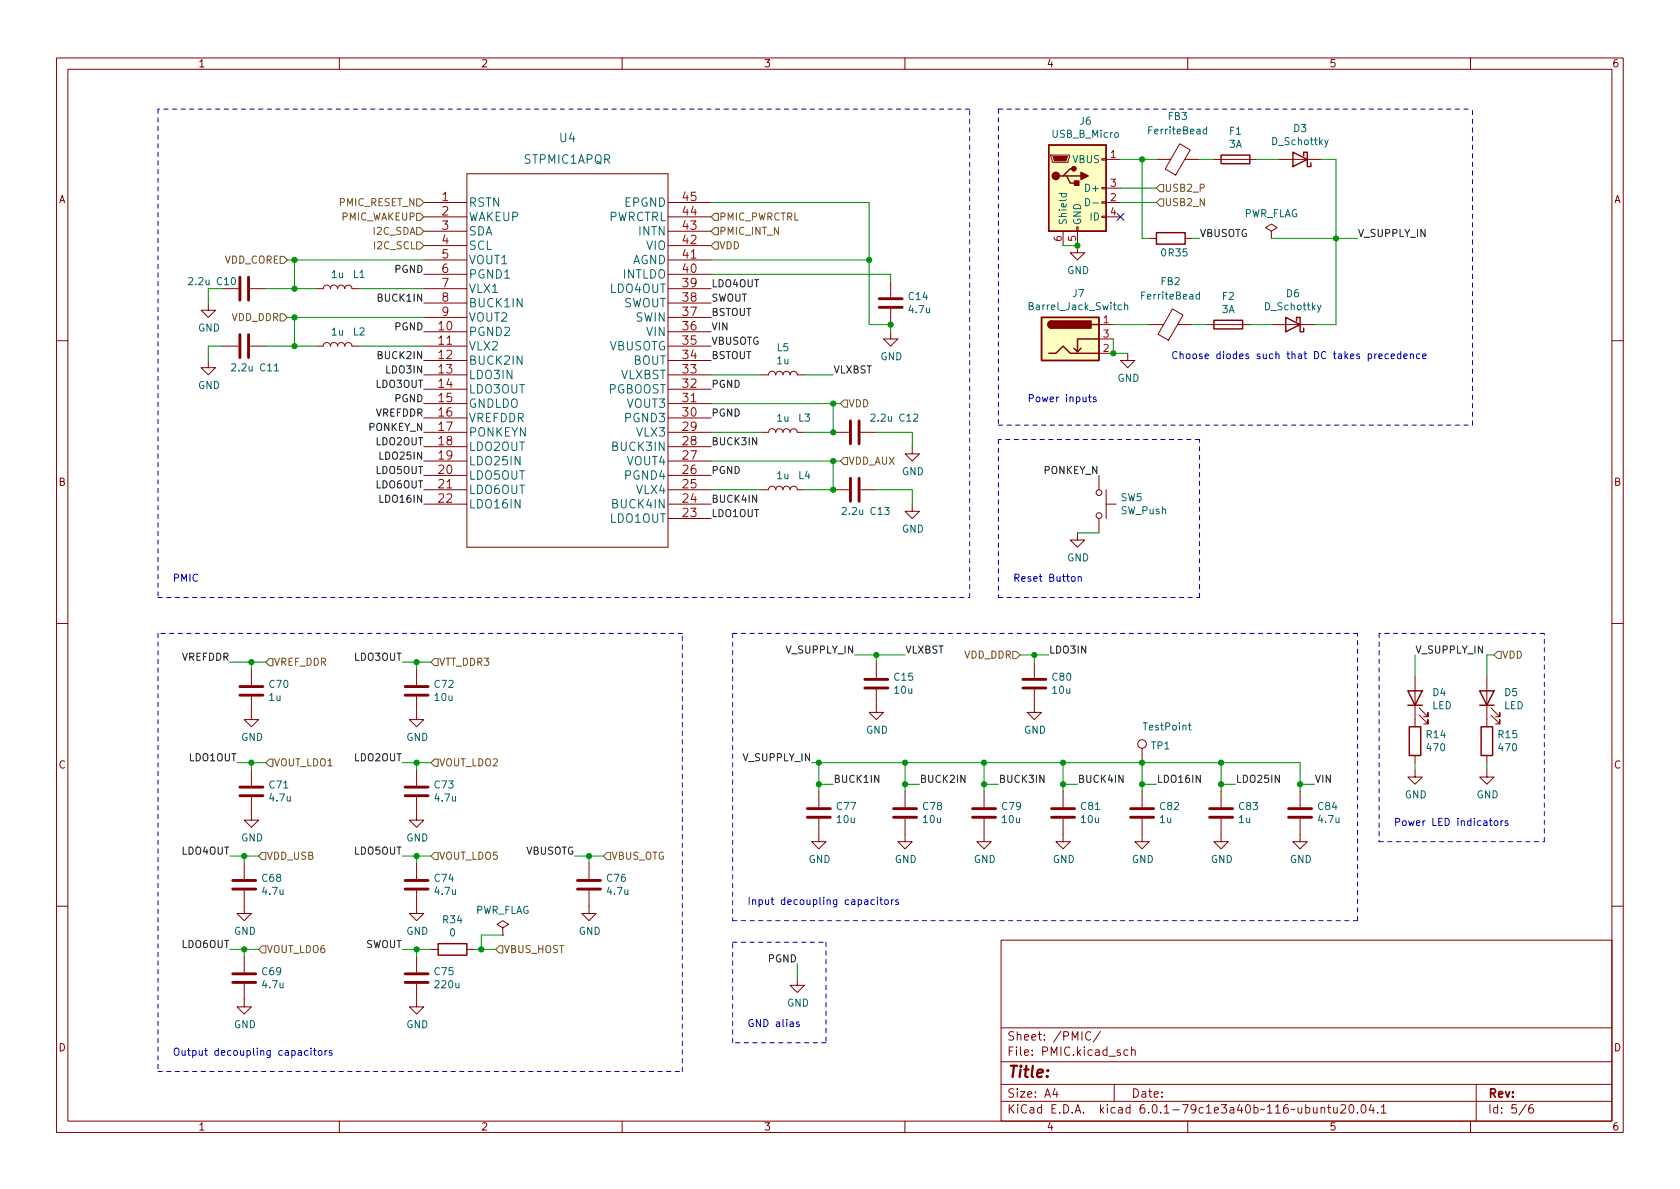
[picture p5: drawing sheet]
<svg xmlns="http://www.w3.org/2000/svg" width="297mm" height="210mm" viewBox="0 0 297 210" stroke-linecap="round" stroke-linejoin="round" font-family="sans-serif">
<g fill="none" stroke="#840000" stroke-width=".18">
<path d="M10 10.2h277v190.1h-277zM12 12.2h273v186.1h-273zM60 10.2v2M110 10.2v2M160 10.2v2M210 10.2v2M260 10.2v2M74.9 35.8h7.6M74.9 38.3h7.6M82.5 30.7h35.6v66.1h-35.6zM118.1 35.8h7.6M118.1 38.3h7.6"/>
<path d="M185.8 27.4h3.3v.3l-.3 1h-2.7zM194.8 38.2h.8v.3h-.8zM194.8 35.7h.8v.2h-.8zM194.8 33.1h.8v.3h-.8zM194.8 28.1h.8v.2h-.8zM195.6 35.8h2.5M195.6 38.3h2.5M195.6 28.2h2.5M195.6 33.3h2.5M204.5 28.2h2.5M208.6 25.4l1.8 1.1-2.5 4.5-1.9-1.1zM209.5 28.2h2.6"/>
<path d="M214.6 28.2h7.6M226.1 28.2h7.6M36.8 53.6v1.3h1.3l-1.3 1.2-1.2-1.2h1.2M44.2 51h2.8M55.9 51h1.2a.64 .64 0 0 1 .7-.6 .64 .64 0 0 1 .6 .6 .64 .64 0 0 1 .7-.6 .64 .64 0 0 1 .6 .6 .64 .64 0 0 1 .6-.6 .64 .64 0 0 1 .7 .6 .64 .64 0 0 1 .6-.6 .64 .64 0 0 1 .6 .6h1.3M74.9 58.7h7.6M74.9 40.9h7.6M74.9 56.1h7.6M74.9 53.6h7.6M74.9 51h7.6M74.9 43.4h7.6M74.9 48.5h7.6"/>
<path d="M74.9 46h7.6M118.1 58.7h7.6M118.1 40.9h7.6M118.1 56.1h7.6M118.1 53.6h7.6M118.1 51h7.6M118.1 43.4h7.6M118.1 48.5h7.6M118.1 46h7.6M157.5 58.7v1.2h1.2l-1.2 1.3-1.3-1.3h1.3M157.5 49.8v2.8M157.5 54.6v2.8"/>
<path d="M188 40.9v2.5M190.4 40.1h.2v.8h-.2zM190.5 40.9v3.8h1.3l-1.3 1.3-1.3-1.3h1.3M194.3 57.4h2.5M194.3 59.9h2.5M203.2 42.2h1.3M203.2 57.4h2.5M207.3 54.6l1.9 1.1-2.6 4.5-1.9-1.1zM208.2 57.4h2.6M209.5 42.2h1.3M213.4 57.4h7.6M224.8 40.9l1-.6-1-.7-1 .7 1 .6v1.3"/>
<path d="M224.8 42.2h.1M224.8 57.4h7.6M10 60.2h2M36.8 63.7v1.3h1.3l-1.3 1.3-1.2-1.3h1.2M39.4 61.2h2.8M44.2 61.2h2.8M55.9 61.2h1.2a.64 .64 0 0 1 .7-.6 .64 .64 0 0 1 .6 .6 .64 .64 0 0 1 .7-.6 .64 .64 0 0 1 .6 .6 .64 .64 0 0 1 .6-.6 .64 .64 0 0 1 .7 .6 .64 .64 0 0 1 .6-.6 .64 .64 0 0 1 .6 .6h1.3M74.9 61.2h7.6M74.9 63.7h7.6M74.9 66.3h7.6M74.9 68.8h7.6M74.9 71.4h7.6"/>
<path d="M74.9 73.9h7.6M74.9 76.4h7.6M74.9 79h7.6M118.1 61.2h7.6M118.1 63.7h7.6M118.1 66.3h7.6M118.1 68.8h7.6M118.1 71.4h7.6M118.1 73.9h7.6M118.1 76.4h7.6M118.1 79h7.6M134.6 66.3h1.3a.64 .64 0 0 1 .6-.6 .64 .64 0 0 1 .7 .6 .64 .64 0 0 1 .6-.6 .64 .64 0 0 1 .6 .6 .64 .64 0 0 1 .7-.6 .64 .64 0 0 1 .6 .6 .64 .64 0 0 1 .6-.6 .64 .64 0 0 1 .7 .6h1.2"/>
<path d="M134.6 76.4h1.3M135.9 76.4a.64 .64 0 0 1 .6-.6 .64 .64 0 0 1 .7 .6 .64 .64 0 0 1 .6-.6 .64 .64 0 0 1 .6 .6 .64 .64 0 0 1 .7-.6 .64 .64 0 0 1 .6 .6 .64 .64 0 0 1 .6-.6 .64 .64 0 0 1 .7 .6M141 76.4h1.2M147.3 76.4h2.8M152.1 76.4h2.8M161.3 79v1.3h1.3l-1.3 1.2-1.3-1.2h1.3M194.3 62.5h2.5M199.4 62.5v1.2h1.3l-1.3 1.3-1.3-1.3h1.3M285 60.2h2M74.9 86.6h7.6M74.9 81.5h7.6M74.9 84.1h7.6"/>
<path d="M74.9 89.1h7.6M118.1 86.6h7.6M118.1 81.5h7.6M118.1 84.1h7.6M118.1 89.1h7.6M118.1 91.7h7.6M134.6 86.6h1.3a.64 .64 0 0 1 .6-.6 .64 .64 0 0 1 .7 .6 .64 .64 0 0 1 .6-.6 .64 .64 0 0 1 .6 .6 .64 .64 0 0 1 .7-.6 .64 .64 0 0 1 .6 .6 .64 .64 0 0 1 .6-.6 .64 .64 0 0 1 .7 .6h1.2M147.3 86.6h2.8M152.1 86.6h2.8M161.3 89.1v1.3h1.3l-1.3 1.3-1.3-1.3h1.3M190.5 94.2v1.3h1.3l-1.3 1.3-1.3-1.3h1.3M194.3 84.1v2.5"/>
<path d="M194.3 91.7v2.5M195.6 89.1h1.8M195.6 86.6v5.1M10 110.2h2M44.4 118.4v2.8M73.7 118.4v2.8M154.9 117.1v2.8M182.9 117.1v2.8M250.2 119.6v8.9M262.9 119.6v8.9M285 110.2h2M44.4 123.2v4h1.3l-1.3 1.3-1.2-1.3h1.2"/>
<path d="M44.4 136.1v2.8M73.7 123.2v4h1.2l-1.2 1.3-1.3-1.3h1.3M73.7 136.1v2.8M144.8 139.9v2.8M154.9 121.9v4.1h1.3l-1.3 1.2-1.2-1.2h1.2M160 139.9v2.8M174 139.9v2.8M182.9 121.9v4.1h1.2l-1.2 1.2-1.3-1.2h1.3M188 139.9v2.8M201.9 132.3v2.6M201.9 139.9v2.8M215.9 139.9v2.8"/>
<path d="M229.9 139.9v2.8M250.2 136.1v1.3h1.3l-1.3 1.3-1.3-1.3h1.3M250.2 133.6v1.3M251 126.5l1.5 1.5v-.8v.8h-.8M251 125.2l1.5 1.5v-.7v.7h-.8M262.9 136.1v1.3h1.3l-1.3 1.3-1.3-1.3h1.3M262.9 133.6v1.3M263.7 126.5l1.5 1.5v-.8v.8h-.8M263.7 125.2l1.5 1.5v-.7v.7h-.8M43.2 157.5v4h1.2l-1.2 1.3-1.3-1.3h1.3M43.2 152.6v2.8M44.4 141v4h1.3l-1.3 1.3-1.2-1.3h1.2"/>
<path d="M73.7 157.5v4h1.2l-1.2 1.3-1.3-1.3h1.3M73.7 141v4h1.2l-1.2 1.3-1.3-1.3h1.3M73.7 152.6v2.8M104.1 157.5v4h1.3l-1.3 1.3-1.2-1.3h1.2M104.1 152.6v2.8M144.8 144.8v4h1.2l-1.2 1.3-1.3-1.3h1.3M160 144.8v4h1.3l-1.3 1.3-1.3-1.3h1.3M174 144.8v4h1.3l-1.3 1.3-1.3-1.3h1.3M188 144.8v4h1.2l-1.2 1.3-1.3-1.3h1.3M201.9 144.8v4h1.3l-1.3 1.3-1.2-1.3h1.2M215.9 144.8v4h1.3l-1.3 1.3-1.3-1.3h1.3M229.9 144.8v4h1.2l-1.2 1.3-1.3-1.3h1.3"/>
<path d="M10 160.2h2M43.2 174v4h1.2l-1.2 1.3-1.3-1.3h1.3M43.2 169.2v2.8M73.7 174v4h1.2l-1.2 1.3-1.3-1.3h1.3M73.7 169.2v2.8M76.2 167.9h1.3M82.5 167.9h1.3M88.9 164.1l1-.7-1-.6-1 .6 1 .7v1.2M88.9 165.3h.1M141 173v1.2h1.2l-1.2 1.3-1.3-1.3h1.3M177 166.3h108v32h-108zM285 160.2h2"/>
<path d="M60 198.3v2M110 198.3v2M160 198.3v2M177 194.8h108M177 191.8h108M177 187.8h108M177 181.8h108M186.5 192.5l-.4 1h1M186.9 193v1M192.9 182.6a.6 .6 0 0 0-.8 0 .6 .6 0 0 0-.2 .7 .56 .56 0 0 0 .3 .6 .56 .56 0 0 0 .7-.1M194.6 182.4l-1.3 1.9M197 191.8v3"/>
<path d="M199.4 185.7l-.4-.1-.3 .3v.4l.2 .3h.5M200.1 185.8l.2-.2 .3 .1 .1 .9M200.1 185.1v1.5M210 198.3v2M233.6 196l.2-.2 .3 .1 .1 .9M233.6 195.8v1M234.7 195.8h.6M234.9 195.3v1.3l.4 .2M235.8 195.8l.1 1h.3l.2-.1M236.4 195.8v1M237.1 195.5l.5-.2 .3 .2v.3l-.9 1h.9M238.7 195.4l.2-.1a.81 .81 0 0 1 .5 .7 .81 .81 0 0 1-.3 .8h-.1a.81 .81 0 0 1-.6-.6 .81 .81 0 0 1 .3-.8z"/>
<path d="M240 196.7v.1M240.8 195.5l.2-.2a.81 .81 0 0 1 .6 .7 .81 .81 0 0 1-.3 .8h-.2a.81 .81 0 0 1-.3-1.3zM242.4 195.3l-.3 1h.9M242.8 195.8v1M243.6 196.7v.1M244.2 195.8l.4-.5v1.5M244.2 196.8h.9M260 198.3v2M261 191.8v6.5M269.9 195.3l-1.3 1.9M271 195.3a.6 .6 0 0 0-.7 .7v.5l.1 .3h.5l.2-.1 .1-.5-.2-.2-.4-.1-.3 .3"/>
<circle cx="194.3" cy="91.2" r=".51"/>
<circle cx="194.3" cy="87.1" r=".51"/>
<circle cx="201.9" cy="131.6" r=".76"/>
</g>
<g fill="none" stroke="#840000" stroke-width=".51">
<path d="M42.4 49v4.1M42.4 59.2v4M43.9 49v4.1M43.9 59.2v4M155.4 54.4h4.1M155.4 52.8h4.1M150.4 74.4v4.1M151.9 74.4v4.1M150.4 84.6v4M151.9 84.6v4M42.4 139.2h4.1M42.4 122.9h4.1"/>
<path d="M42.4 121.4h4.1M71.6 139.2h4.1M71.6 122.9h4.1M71.6 121.4h4.1M152.9 121.7h4.1M152.9 120.1h4.1M180.8 121.7h4.1M180.8 120.1h4.1M41.1 157.2h4.1M41.1 155.7h4.1M42.4 140.7h4.1M71.6 140.7h4.1"/>
<path d="M71.6 157.2h4.1M71.6 155.7h4.1M102.1 157.2h4.1M102.1 155.7h4.1M142.7 144.5h4.1M142.7 143h4.1M158 144.5h4.1M158 143h4.1M172 144.5h4M172 143h4M185.9 144.5h4.1M185.9 143h4.1"/>
<path d="M199.9 144.5h4.1M199.9 143h4.1M213.9 144.5h4M213.9 143h4M227.8 144.5h4.1M227.8 143h4.1M41.1 173.7h4.1M41.1 172.2h4.1M71.6 173.7h4.1M71.6 172.2h4.1"/>
</g>
<g fill="none" stroke="#840000" stroke-width=".25">
<path d="M185.4 25.6h10.2v15.3h-10.2zM188 31.1h.6l.6 1.3h1.3M188.6 31.1h2.5M189.9 29.8h-.7l-1.2 1.3h-.7M215.9 27.4h5.1v1.6h-5.1zM228.6 26.9l2.5 1.3-2.5 1.3zM230.5 27.6v-.7h.6v2.6h.7v-.7M184.1 56.1h10.2v7.6h-10.2zM185.9 56.8a.64 .64 0 0 0-.6 .6 .64 .64 0 0 0 .6 .6M193 57.4h1.3M194.3 59.9h-3.8v2.3l-.6-.6M204.5 41.1h5v2.1h-5z"/>
<path d="M214.6 56.6h5.1v1.6h-5.1zM227.3 56.1l2.6 1.3-2.6 1.3zM229.2 56.8v-.7h.7v2.6h.6v-.7M185.4 62.5h1.3l1.3-1.3 1.2 1.3h5.1M191.1 61.6l-.6 .6M248.9 122.2h2.6l-1.3 2.5zM248.9 124.7h2.6M249.2 128.5h2v5.1h-2zM261.6 122.2h2.6l-1.3 2.5zM261.6 124.7h2.6M261.9 128.5h2v5.1h-2zM77.5 166.9h5v2h-5z"/>
</g>
<g fill="none" stroke="#006464" stroke-width=".18">
<path d="M187.3 34.2h1.2M187.7 34.2v.4l.2 .2 .6-.1v-.5M191.9 35.1a.64 .64 0 0 1 .8 .6 .64 .64 0 0 1-.8 .7zM193.2 35.9h1M213.3 22.9l-.3-.1-.3 .3 .2 .5h.4M213.3 22.4v1.3M234.8 24.7l-.4 1.2-.2 .1M198.8 54l.2-.1 .3 .1 .1 .8M198.8 53.5v1.3M212.1 52.1l-.4-.1-.2 .3 .1 .5h.5M212.1 51.6v1.3M233.6 54l-.5 1.1-.1 .1"/>
<path d="M210.1 128.2h.5M210.3 127.8v1.1l.3 .2"/>
</g>
<g fill="#ffffc2" stroke="#ffffc2" stroke-width=".18">
<path d="M185.4 25.6h10.2v15.3h-10.2z"/>
<path d="M184.1 56.1h10.2v7.6h-10.2z"/>
</g>
<g fill="#840000" stroke="#840000" stroke-width=".25">
<path d="M191.1 30.5l1.3 .6-1.3 .6z"/>
<path d="M190 32h.8v.8h-.8z"/>
<path d="M185.5 57l.4-.2v1.2a.64 .64 0 0 1-.6-.4 .64 .64 0 0 1 .2-.6z"/>
<path d="M185.9 56.8h7v1.2h-7z"/>
<circle cx="186.7" cy="31.1" r=".63"/>
<circle cx="189.9" cy="29.8" r=".38"/>
</g>
<path d="M186.2 27.7h2.5l-.2 .7h-2.1z" fill="#840000" stroke="#840000" stroke-width=".18"/>
<g fill="none" stroke="#725600" stroke-width=".18">
<path d="M73.7 37.7h.6l.6 .6-.6 .7h-.6zM73.7 35.2h.6l.6 .6-.6 .6h-.6zM126.4 37.7h.6v1.3h-.6l-.7-.7zM205.1 32.6h.6v1.3h-.6l-.6-.6zM205.1 35.2h.6v1.2h-.6l-.6-.6zM49.5 45.3h.7l.6 .7-.6 .6h-.7zM49.5 55.5h.7l.6 .6-.6 .7h-.7zM73.7 42.8h.6l.6 .6-.6 .7h-.6zM73.7 40.3h.6l.6 .6-.6 .6h-.6zM126.4 42.8h.6v1.3h-.6l-.7-.7zM126.4 40.3h.6v1.2h-.6l-.7-.6zM149.2 70.7h.7v1.3h-.7l-.6-.6z"/>
<path d="M149.2 80.9h.7v1.3h-.7l-.6-.7zM47.6 116.5h.7v1.2h-.7l-.6-.6zM76.8 116.5h.7v1.2h-.7l-.6-.6zM179.1 115.2h.6l.6 .6-.6 .7h-.6zM264.8 115.2h.6v1.3h-.6l-.6-.7zM47.6 134.2h.7v1.3h-.7l-.6-.6zM76.8 134.2h.7v1.3h-.7l-.6-.6zM46.4 150.7h.6v1.3h-.6l-.7-.6zM76.8 150.7h.7v1.3h-.7l-.6-.6zM107.3 150.7h.6v1.3h-.6l-.6-.6zM46.4 167.3h.6v1.2h-.6l-.7-.6zM88.3 167.3h.6v1.2h-.6l-.7-.6z"/>
</g>
<g fill="none" stroke="#0000c2" stroke-width=".18">
<path d="M192.5 70.2h.4M192.6 69.8v1.1l.3 .1M193.8 70.3l-.3-.1-.2 .2 .1 .2 .4 .1v.3h-.5M245.5 62.6h-.4l-.2 .2 .1 .6h.5M246 63l.6-.1-.1-.3h-.3l-.2 .2v.6h.5M247.7 62.6h-.4l-.2 .2 .1 .6h.5M247.7 62.2v1.2M248.2 63l.6-.1v-.3h-.4l-.2 .2 .1 .6h.5M249.4 62.7l.1-.1h.3l.1 .8M249.4 62.6v.8M251.1 62.6h-.4l-.3 .2 .2 .6h.5M251.5 63l.6-.1v-.3h-.4l-.2 .2 .1 .6h.5"/>
<path d="M189.5 102h.4l.2 .2v.4l-.2 .2-.4-.1-.1-.1zM190.6 102.1l.2-.1h.3l.1 .8M190.6 102v.8M154.6 159.2l-.4-.1-.2 .2 .1 .6h.5M155.1 158.7v.1M155.1 159.1v.8M155.6 159.1h.4M155.7 158.7v1.1l.3 .1M156.5 159.2l.3-.1 .3 .2v.4l-.3 .2h-.3l-.1-.2zM157.6 159.1v.8M158 159.1l-.4 .2M158.8 159.2l-.3-.1-.2 .2 .1 .2 .4 .1v.3h-.5"/>
<path d="M264.2 145.3l.2-.2 .4 .2v.4l-.1 .2-.3 .1-.2-.1zM265.4 145.1v.9M265.7 145.1l-.3 .3M266.6 145.2l-.3-.1-.2 .2 .1 .2 .4 .1v.3h-.5M54.4 185.8h-.3l-.3 .2 .2 .6h.4M55 185.3v.2M55 185.8v.8M55.4 185.8h.5M55.6 185.3v1.1l.3 .2M56.3 185.9l.2-.1 .4 .1v.5l-.1 .2h-.3l-.2-.1zM57.5 185.8v.8M57.8 185.8l-.3 .2"/>
<path d="M58.7 185.8h-.3l-.2 .2 .1 .1 .4 .2v.3h-.5M141.3 180.8l-.3-.1-.2 .2 .1 .2 .4 .1v.3h-.5"/>
</g>
<g fill="none" stroke="#0000c2" stroke-width=".18" stroke-dasharray=".8 .8">
<path d="M27.9 19.3v86.4M171.4 19.3h-143.5M176.5 19.3v55.9M176.5 19.3h83.8M176.5 77.7v28M176.5 75.2h83.8M212.1 77.7h-35.6M260.3 75.2v-55.9M27.9 112v77.5M27.9 105.7h143.5M120.6 112h-92.7M129.5 112v50.8"/>
<path d="M171.4 105.7v-86.4M176.5 105.7h35.6M212.1 105.7v-28M240 112h-110.5M243.8 112v36.8M273 112h-29.2M243.8 148.8h29.2M273 148.8v-36.8M129.5 162.8h110.5M129.5 166.6h16.5M146 166.6v17.8M240 162.8v-50.8"/>
<path d="M27.9 189.5h92.7M120.6 189.5v-77.5M129.5 184.4v-17.8M146 184.4h-16.5"/>
</g>
<g fill="none" stroke="#009600" stroke-width=".18">
<path d="M125.7 35.8h28v21.6h3.8v1.3M198.1 35.8h6.4M198.1 28.2h6.4M198.1 33.3h6.4M201.9 28.2v14h1.3M212.1 28.2h2.5M222.2 28.2h3.9M233.7 28.2h2.5v29.2h-3.8M39.4 51h-2.6v2.6M47 51h8.9M50.8 46h24.1M50.8 56.1h24.1"/>
<path d="M52.1 46v5M52.1 56.1v5.1M63.5 51h11.4M125.7 48.5h31.8v1.3M125.7 46h28M188 43.4h2.5M196.8 57.4h6.4M196.8 59.9v2.6h2.6M210.8 57.4h2.6M210.8 42.2h1.3M221 57.4h3.8M224.8 42.2h15.2"/>
<path d="M39.4 61.2h-2.6v2.5M47 61.2h8.9M63.5 61.2h11.4M125.7 76.4h8.9M125.7 71.4h22.9M125.7 66.3h8.9M142.2 66.3h5.1M147.3 71.4v5h-5.1M154.9 76.4h6.4v2.6M125.7 81.5h22.9M125.7 86.6h8.9M147.3 81.5v5.1h-5.1"/>
<path d="M154.9 86.6h6.4v2.5M190.5 94.2h3.8M40.6 117.1h6.4M44.4 117.1v1.3M71.1 117.1h5.1M73.7 117.1v1.3M151.1 115.8h8.9M154.9 115.8v1.3M180.3 115.8h5.1M182.9 115.8v1.3M250.2 115.8v3.8M264.2 115.8h-1.3v3.8"/>
<path d="M41.9 134.9h5.1M44.4 134.9v1.2M71.1 134.9h5.1M73.7 134.9v1.2M143.5 134.9h86.4v5M144.8 138.7h2.5M144.8 134.9v5M160 138.7h2.6M160 134.9v5M174 134.9v5M174 138.7h2.5M188 134.9v5"/>
<path d="M188 138.7h2.5M201.9 138.7h2.6M201.9 134.9v5M215.9 138.7h2.5M215.9 134.9v5M229.9 138.7h2.5M250.2 134.9v1.2M262.9 134.9v1.2M40.6 151.4h5.1M43.2 151.4v1.2M71.1 151.4h5.1M73.7 151.4v1.2"/>
<path d="M101.6 151.4h5.1M104.1 151.4v1.2M40.6 167.9h5.1M43.2 167.9v1.3M71.1 167.9h5.1M73.7 167.9v1.3M83.8 167.9h3.8M88.9 165.3h-3.8v2.6M141 170.4v2.6"/>
</g>
<path d="M197.5 37.7l1.2 1.3M198.7 37.7l-1.2 1.3" fill="none" stroke="#000084" stroke-width=".18"/>
<g fill="#009600" stroke="#009600" stroke-width=".18">
<circle cx="147.3" cy="71.4" r=".46"/>
<circle cx="147.3" cy="76.4" r=".46"/>
<circle cx="147.3" cy="86.6" r=".46"/>
<circle cx="147.3" cy="81.5" r=".46"/>
<circle cx="157.5" cy="57.4" r=".46"/>
<circle cx="153.7" cy="46" r=".46"/>
<circle cx="73.7" cy="117.1" r=".46"/>
<circle cx="52.1" cy="61.2" r=".46"/>
<circle cx="52.1" cy="51" r=".46"/>
<circle cx="52.1" cy="56.1" r=".46"/>
<circle cx="73.7" cy="134.9" r=".46"/>
<circle cx="44.4" cy="134.9" r=".46"/>
<circle cx="43.2" cy="151.4" r=".46"/>
<circle cx="43.2" cy="167.9" r=".46"/>
<circle cx="44.4" cy="117.1" r=".46"/>
<circle cx="52.1" cy="46" r=".46"/>
<circle cx="73.7" cy="151.4" r=".46"/>
<circle cx="73.7" cy="167.9" r=".46"/>
<circle cx="104.1" cy="151.4" r=".46"/>
<circle cx="85.1" cy="167.9" r=".46"/>
<circle cx="160" cy="134.9" r=".46"/>
<circle cx="154.9" cy="115.8" r=".46"/>
<circle cx="144.8" cy="134.9" r=".46"/>
<circle cx="160" cy="138.7" r=".46"/>
<circle cx="144.8" cy="138.7" r=".46"/>
<circle cx="201.9" cy="28.2" r=".46"/>
<circle cx="188" cy="138.7" r=".46"/>
<circle cx="188" cy="134.9" r=".46"/>
<circle cx="215.9" cy="134.9" r=".46"/>
<circle cx="201.9" cy="134.9" r=".46"/>
<circle cx="201.9" cy="138.7" r=".46"/>
<circle cx="215.9" cy="138.7" r=".46"/>
<circle cx="182.9" cy="115.8" r=".46"/>
<circle cx="190.5" cy="43.4" r=".46"/>
<circle cx="236.2" cy="42.2" r=".46"/>
<circle cx="196.8" cy="62.5" r=".46"/>
<circle cx="174" cy="138.7" r=".46"/>
<circle cx="174" cy="134.9" r=".46"/>
<circle cx="229.9" cy="138.7" r=".46"/>
</g>
<text font-size="2.8" fill="#840000" x="178" y="190.6">Title:</text>
<g font-size="2.1" fill="#006464">
<text x="92.7" y="29">STPMIC1APQR</text>
<text x="99" y="25.1">U4</text>
<text x="82.8" y="36.6">RSTN</text>
<text x="82.8" y="39.1">WAKEUP</text>
<text x="82.8" y="41.6">SDA</text>
<text x="107.4" y="39.1">PWRCTRL</text>
<text x="110.4" y="36.6">EPGND</text>
<text x="113" y="41.6">INTN</text>
<text x="82.8" y="44.2">SCL</text>
<text x="82.8" y="46.7">VOUT1</text>
<text x="111.7" y="46.7">AGND</text>
<text x="114.3" y="44.2">VIO</text>
<text x="82.8" y="49.3">PGND1</text>
<text x="82.8" y="51.8">VLX1</text>
<text x="107.9" y="51.8">LDO4OUT</text>
<text x="110.1" y="49.3">INTLDO</text>
<text x="82.8" y="59.4">PGND2</text>
<text x="82.8" y="54.3">BUCK1IN</text>
<text x="82.8" y="56.9">VOUT2</text>
<text x="110.1" y="54.3">SWOUT</text>
<text x="112.4" y="56.9">SWIN</text>
<text x="114.4" y="59.4">VIN</text>
<text x="82.8" y="62">VLX2</text>
<text x="82.8" y="64.5">BUCK2IN</text>
<text x="107.5" y="62">VBUSOTG</text>
<text x="111.9" y="64.5">BOUT</text>
<text x="82.8" y="67">LDO3IN</text>
<text x="82.8" y="69.6">LDO3OUT</text>
<text x="107.4" y="69.6">PGBOOST</text>
<text x="109.6" y="67">VLXBST</text>
<text x="82.8" y="72.1">GNDLDO</text>
<text x="82.8" y="74.7">VREFDDR</text>
<text x="82.8" y="77.2">PONKEYN</text>
<text x="110.7" y="74.7">PGND3</text>
<text x="110.9" y="72.1">VOUT3</text>
<text x="112.6" y="77.2">VLX3</text>
<text x="82.8" y="79.7">LDO2OUT</text>
<text x="82.8" y="82.3">LDO25IN</text>
<text x="108.6" y="79.7">BUCK3IN</text>
<text x="110.9" y="82.3">VOUT4</text>
<text x="82.8" y="84.8">LDO5OUT</text>
<text x="82.8" y="87.4">LDO6OUT</text>
<text x="82.8" y="89.9">LDO16IN</text>
<text x="108.6" y="89.9">BUCK4IN</text>
<text x="110.7" y="84.8">PGND4</text>
<text x="112.6" y="87.4">VLX4</text>
<text x="107.9" y="92.4">LDO1OUT</text>
</g>
<g font-size="2.1" fill="#a90000">
<text x="78.2" y="35.6">1</text>
<text x="120.8" y="35.6">45</text>
<text x="78.2" y="38.1">2</text>
<text x="78.2" y="40.6">3</text>
<text x="120.8" y="40.6">43</text>
<text x="120.8" y="38.1">44</text>
<text x="78.2" y="43.2">4</text>
<text x="78.2" y="45.7">5</text>
<text x="120.8" y="45.7">41</text>
<text x="120.8" y="43.2">42</text>
<text x="78.2" y="48.3">6</text>
<text x="78.2" y="50.8">7</text>
<text x="78.2" y="53.3">8</text>
<text x="120.8" y="53.3">38</text>
<text x="120.8" y="50.8">39</text>
<text x="120.8" y="48.3">40</text>
<text x="77.6" y="58.4">10</text>
<text x="78.2" y="55.9">9</text>
<text x="120.8" y="58.4">36</text>
<text x="120.8" y="55.9">37</text>
<text x="77.6" y="61">11</text>
<text x="77.6" y="63.5">12</text>
<text x="120.8" y="63.5">34</text>
<text x="120.8" y="61">35</text>
<text x="77.6" y="66">13</text>
<text x="77.6" y="68.6">14</text>
<text x="77.6" y="71.1">15</text>
<text x="120.8" y="71.1">31</text>
<text x="120.8" y="68.6">32</text>
<text x="120.8" y="66">33</text>
<text x="77.6" y="73.7">16</text>
<text x="77.6" y="76.2">17</text>
<text x="120.8" y="76.2">29</text>
<text x="120.8" y="73.7">30</text>
<text x="77.6" y="78.7">18</text>
<text x="77.6" y="81.3">19</text>
<text x="77.6" y="83.8">20</text>
<text x="120.8" y="83.8">26</text>
<text x="120.8" y="81.3">27</text>
<text x="120.8" y="78.7">28</text>
<text x="77.6" y="86.4">21</text>
<text x="77.6" y="88.9">22</text>
<text x="120.8" y="88.9">24</text>
<text x="120.8" y="86.4">25</text>
<text x="120.8" y="91.4">23</text>
</g>
<g font-size="2.1" fill="#840000">
<text x="178" y="184">Sheet: /PMIC/</text>
<text x="178" y="186.7">File: PMIC.kicad_sch</text>
<text x="178" y="196.9">KiCad E.D.A. kicad 6.0.1-79c1e3a40b~116~ubuntu20.04.1</text>
<text x="178" y="194.1">Size: A4</text>
<text x="200" y="194.1">Date:</text>
<text x="263" y="194.1">Rev:</text>
<text x="263" y="196.9">Id: 5/6</text>
</g>
<g font-size="1.8" fill="#840000">
<text x="35" y="11.9">1</text>
<text x="85" y="11.9">2</text>
<text x="135" y="11.9">3</text>
<text x="185" y="11.9">4</text>
<text x="235" y="11.9">5</text>
<text x="285" y="11.9">6</text>
<text x="10.3" y="35.9">A</text>
<text x="285.3" y="35.9">A</text>
<text x="10.3" y="85.9">B</text>
<text x="285.3" y="85.9">B</text>
<text x="10.3" y="135.9">C</text>
<text x="285.3" y="135.9">C</text>
<text x="10.3" y="185.9">D</text>
<text x="285.3" y="185.9">D</text>
<text x="35" y="199.9">1</text>
<text x="85" y="199.9">2</text>
<text x="135" y="199.9">3</text>
<text x="185" y="199.9">4</text>
<text x="235" y="199.9">5</text>
<text x="285" y="199.9">6</text>
</g>
<g font-size="1.8" fill="#006464">
<text x="191" y="22">J6</text>
<text x="203.3" y="23.7">FerriteBead</text>
<text x="206.6" y="21.2">FB3</text>
<text x="217.4" y="23.8">F1</text>
<text x="228.7" y="23.3">D3</text>
<text x="186.1" y="24.4">USB_B_Micro</text>
<text x="189.7" y="28.8">VBUS</text>
<text x="217.3" y="26.1">3A</text>
<text x="225" y="25.6">D_Schottky</text>
<text x="192.3" y="33.9">D+</text>
<text x="188.6" y="39.9" transform="rotate(-90 188.6 39.9)">Shield</text>
<text x="191.1" y="39.9" transform="rotate(-90 191.1 39.9)">GND</text>
<text x="192.8" y="39">ID</text>
<text x="219.8" y="38.4">PWR_FLAG</text>
<text x="205.2" y="45.3">0 R35</text>
<text x="33.4" y="50.4">2.2u</text>
<text x="38.4" y="50.4">C10</text>
<text x="58.7" y="49.2">1u</text>
<text x="62.5" y="49.1">L1</text>
<text x="160.7" y="53.1">C14</text>
<text x="188.7" y="48.5">GND</text>
<text x="189.7" y="52.5">J7</text>
<text x="202" y="53">FerriteBead</text>
<text x="205.3" y="50.4">FB2</text>
<text x="216.1" y="53">F2</text>
<text x="227.5" y="52.5">D6</text>
<text x="35" y="58.6">GND</text>
<text x="58.7" y="59.3">1u</text>
<text x="62.5" y="59.3">L2</text>
<text x="160.8" y="55.4">4.7u</text>
<text x="182.3" y="54.8">Barrel_Jack_Switch</text>
<text x="216" y="55.3">3A</text>
<text x="223.7" y="54.9">D_Schottky</text>
<text x="41" y="65.7">2.2u</text>
<text x="46" y="65.7">C11</text>
<text x="137.4" y="62.1">L5</text>
<text x="137.4" y="64.4">1u</text>
<text x="155.6" y="63.7">GND</text>
<text x="35" y="68.8">GND</text>
<text x="197.6" y="67.5">GND</text>
<text x="137.4" y="74.6">1u</text>
<text x="141.2" y="74.5">L3</text>
<text x="154.1" y="74.5">2.2u</text>
<text x="159.1" y="74.5">C12</text>
<text x="137.4" y="84.7">1u</text>
<text x="141.2" y="84.7">L4</text>
<text x="159.5" y="84">GND</text>
<text x="198.2" y="88.6">SW5</text>
<text x="149" y="91.1">2.2u</text>
<text x="154" y="91.1">C13</text>
<text x="159.5" y="94.2">GND</text>
<text x="198.2" y="90.9">SW_Push</text>
<text x="188.7" y="99.3">GND</text>
<text x="47.6" y="123.9">1u</text>
<text x="47.7" y="121.6">C70</text>
<text x="76.9" y="121.6">C72</text>
<text x="76.9" y="123.9">10u</text>
<text x="158.2" y="120.4">C15</text>
<text x="158.2" y="122.7">10u</text>
<text x="186.1" y="120.4">C80</text>
<text x="186.1" y="122.7">10u</text>
<text x="253.2" y="125.4">LED</text>
<text x="253.4" y="123.1">D4</text>
<text x="265.9" y="125.4">LED</text>
<text x="266" y="123.1">D5</text>
<text x="42.6" y="131">GND</text>
<text x="71.8" y="131">GND</text>
<text x="153.1" y="129.7">GND</text>
<text x="181" y="129.7">GND</text>
<text x="202.3" y="129.2">TestPoint</text>
<text x="252.3" y="130.5">R14</text>
<text x="265" y="130.5">R15</text>
<text x="203.6" y="132.5">TP1</text>
<text x="252.4" y="132.8">470</text>
<text x="265.1" y="132.8">470</text>
<text x="47.7" y="139.4">C71</text>
<text x="47.8" y="141.7">4.7u</text>
<text x="76.9" y="139.4">C73</text>
<text x="77" y="141.7">4.7u</text>
<text x="148" y="143.2">C77</text>
<text x="163.2" y="143.2">C78</text>
<text x="177.2" y="143.2">C79</text>
<text x="191.2" y="143.2">C81</text>
<text x="205.2" y="143.2">C82</text>
<text x="219.1" y="143.2">C83</text>
<text x="233.1" y="143.2">C84</text>
<text x="248.4" y="141.2">GND</text>
<text x="261.1" y="141.2">GND</text>
<text x="42.6" y="148.8">GND</text>
<text x="71.8" y="148.8">GND</text>
<text x="148" y="145.5">10u</text>
<text x="163.3" y="145.5">10u</text>
<text x="177.3" y="145.5">10u</text>
<text x="191.2" y="145.5">10u</text>
<text x="205.1" y="145.5">1u</text>
<text x="219" y="145.5">1u</text>
<text x="233.2" y="145.5">4.7u</text>
<text x="46.4" y="155.9">C68</text>
<text x="76.9" y="155.9">C74</text>
<text x="107.4" y="155.9">C76</text>
<text x="142.9" y="152.6">GND</text>
<text x="158.2" y="152.6">GND</text>
<text x="172.2" y="152.6">GND</text>
<text x="186.1" y="152.6">GND</text>
<text x="200.1" y="152.6">GND</text>
<text x="214.1" y="152.6">GND</text>
<text x="228" y="152.6">GND</text>
<text x="46.5" y="158.2">4.7u</text>
<text x="77" y="158.2">4.7u</text>
<text x="83.9" y="161.6">PWR_FLAG</text>
<text x="107.5" y="158.2">4.7u</text>
<text x="41.3" y="165.3">GND</text>
<text x="71.8" y="165.3">GND</text>
<text x="78.4" y="163.3">R34</text>
<text x="79.5" y="165.6">0</text>
<text x="102.3" y="165.3">GND</text>
<text x="46.4" y="172.4">C69</text>
<text x="76.9" y="172.4">C75</text>
<text x="46.5" y="174.7">4.7u</text>
<text x="77" y="174.7">220u</text>
<text x="139.1" y="178">GND</text>
<text x="41.3" y="181.8">GND</text>
<text x="71.8" y="181.8">GND</text>
</g>
<g font-size="1.8" fill="#a90000">
<text x="196.4" y="27.9">1</text>
<text x="196.4" y="35.6">2</text>
<text x="196.4" y="33">3</text>
<text x="196.4" y="38.1">4</text>
<text x="187.7" y="42.7" transform="rotate(-90 187.7 42.7)">6</text>
<text x="190.2" y="42.7" transform="rotate(-90 190.2 42.7)">5</text>
<text x="195.1" y="57.1">1</text>
<text x="195.1" y="59.7">3</text>
<text x="195.1" y="62.2">2</text>
</g>
<g font-size="1.8" fill="#725600">
<text x="205.8" y="33.9">USB2_P</text>
<text x="60" y="36.4">PMIC_RESET_N</text>
<text x="60.3" y="39">PMIC_WAKEUP</text>
<text x="66.1" y="41.5">I2C_SDA</text>
<text x="127.1" y="39">PMIC_PWRCTRL</text>
<text x="127.1" y="41.5">PMIC_INT_N</text>
<text x="205.8" y="36.4">USB2_N</text>
<text x="39.6" y="46.6">VDD_CORE</text>
<text x="66.3" y="44.1">I2C_SCL</text>
<text x="127.1" y="44.1">VDD</text>
<text x="40.9" y="56.8">VDD_DDR</text>
<text x="150" y="72">VDD</text>
<text x="150" y="82.2">VDD_AUX</text>
<text x="48.4" y="117.7">VREF_DDR</text>
<text x="77.6" y="117.7">VTT_DDR3</text>
<text x="170.4" y="116.5">VDD_DDR</text>
<text x="265.5" y="116.5">VDD</text>
<text x="48.4" y="135.5">VOUT_LDO1</text>
<text x="77.6" y="135.5">VOUT_LDO2</text>
<text x="47.1" y="152">VDD_USB</text>
<text x="77.6" y="152">VOUT_LDO5</text>
<text x="108.1" y="152">VBUS_OTG</text>
<text x="47.1" y="168.5">VOUT_LDO6</text>
<text x="89" y="168.5">VBUS_HOST</text>
</g>
<g font-size="1.8" fill="#0f0f0f">
<text x="212.1" y="41.9">VBUSOTG</text>
<text x="240" y="41.9">V_SUPPLY_IN</text>
<text x="67.1" y="53.3">BUCK1IN</text>
<text x="69.8" y="48.2">PGND</text>
<text x="125.7" y="50.8">LDO4OUT</text>
<text x="125.7" y="53.3">SWOUT</text>
<text x="69.8" y="58.4">PGND</text>
<text x="125.7" y="55.9">BSTOUT</text>
<text x="125.7" y="58.4">VIN</text>
<text x="67.1" y="63.5">BUCK2IN</text>
<text x="125.7" y="60.9">VBUSOTG</text>
<text x="125.7" y="63.5">BSTOUT</text>
<text x="66.5" y="68.6">LDO3OUT</text>
<text x="68.4" y="66">LDO3IN</text>
<text x="69.8" y="71.1">PGND</text>
<text x="125.7" y="68.6">PGND</text>
<text x="147.3" y="66">VLXBST</text>
<text x="65.2" y="76.2">PONKEY_N</text>
<text x="66.4" y="73.6">VREFDDR</text>
<text x="125.7" y="73.6">PGND</text>
<text x="66.5" y="78.7">LDO2OUT</text>
<text x="66.5" y="83.8">LDO5OUT</text>
<text x="67.5" y="81.3">LDO25IN</text>
<text x="125.7" y="83.8">PGND</text>
<text x="125.7" y="78.7">BUCK3IN</text>
<text x="184.6" y="83.8">PONKEY_N</text>
<text x="66.5" y="86.3">LDO6OUT</text>
<text x="67.5" y="88.9">LDO16IN</text>
<text x="125.7" y="88.9">BUCK4IN</text>
<text x="125.7" y="91.4">LDO1OUT</text>
<text x="32.1" y="116.8">VREFDDR</text>
<text x="62.7" y="116.8">LDO3OUT</text>
<text x="139.1" y="115.6">V_SUPPLY_IN</text>
<text x="160" y="115.6">VLXBST</text>
<text x="185.4" y="115.6">LDO3IN</text>
<text x="250.2" y="115.6">V_SUPPLY_IN</text>
<text x="33.5" y="134.6">LDO1OUT</text>
<text x="62.7" y="134.6">LDO2OUT</text>
<text x="131.5" y="134.6">V_SUPPLY_IN</text>
<text x="147.3" y="138.4">BUCK1IN</text>
<text x="162.6" y="138.4">BUCK2IN</text>
<text x="176.5" y="138.4">BUCK3IN</text>
<text x="190.5" y="138.4">BUCK4IN</text>
<text x="204.5" y="138.4">LDO16IN</text>
<text x="218.4" y="138.4">LDO25IN</text>
<text x="232.4" y="138.4">VIN</text>
<text x="32.2" y="151.1">LDO4OUT</text>
<text x="62.7" y="151.1">LDO5OUT</text>
<text x="92.9" y="151.1">VBUSOTG</text>
<text x="32.2" y="167.6">LDO6OUT</text>
<text x="64.5" y="167.6">SWOUT</text>
<text x="135.9" y="170.2">PGND</text>
</g>
<g font-size="1.8" fill="#0000c2">
<text x="207" y="63.5">Choose diodes such that DC takes precedence</text>
<text x="181.6" y="71.1">Power inputs</text>
<text x="30.5" y="102.9">PMIC</text>
<text x="179.1" y="102.9">Reset Button</text>
<text x="246.4" y="146">Power LED indicators</text>
<text x="132.1" y="160">Input decoupling capacitors</text>
<text x="132.1" y="181.6">GND alias</text>
<text x="30.5" y="186.7">Output decoupling capacitors</text>
</g>
</svg>
